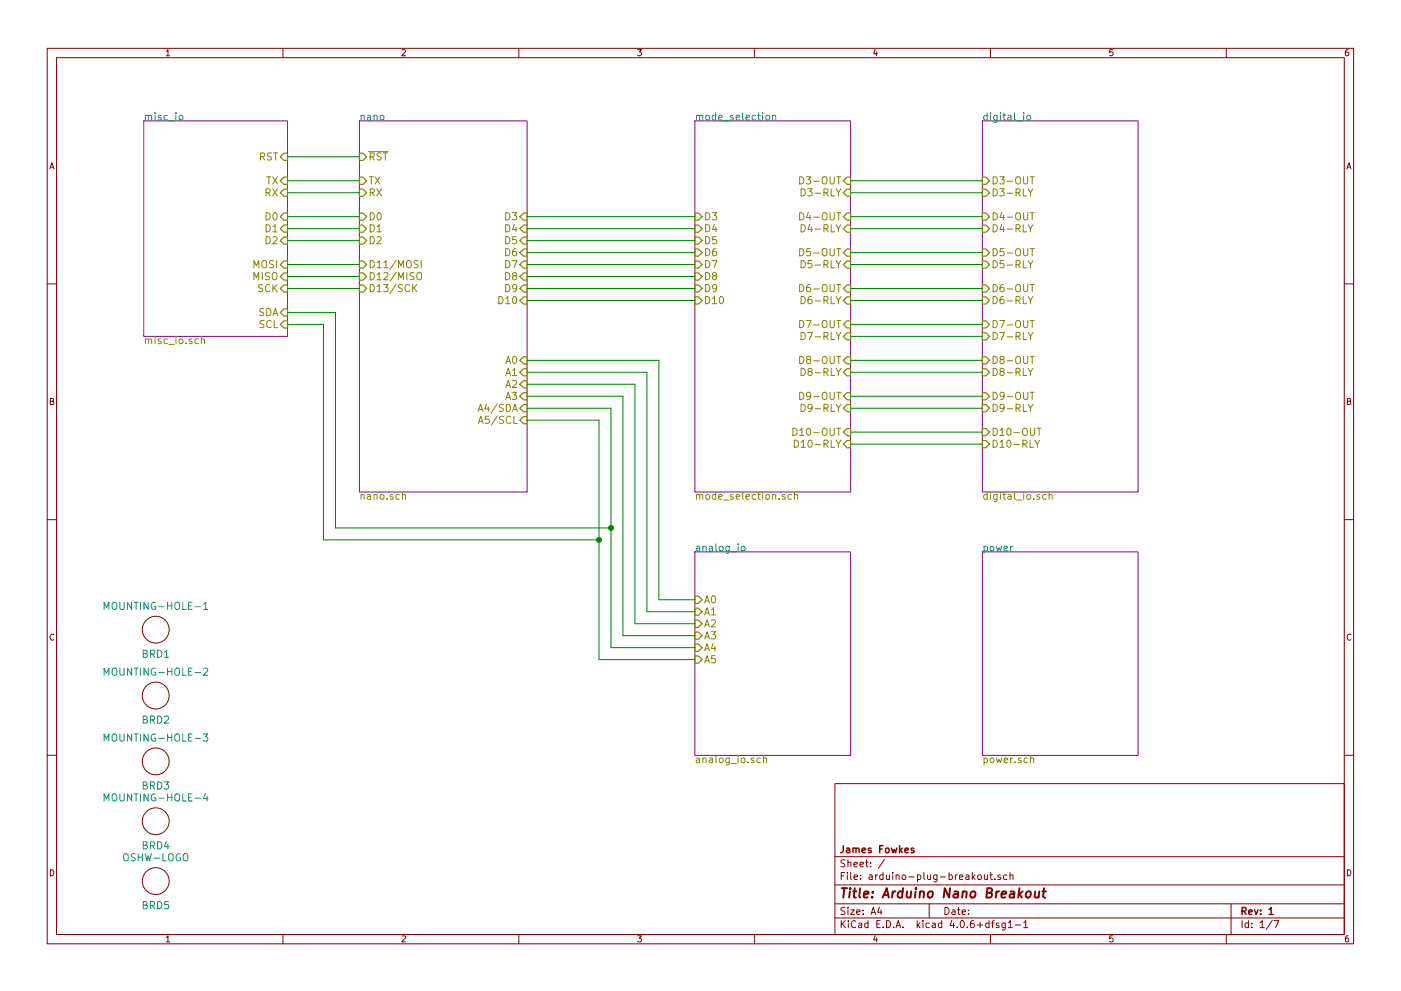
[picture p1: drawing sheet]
<svg xmlns="http://www.w3.org/2000/svg" width="297mm" height="210mm" viewBox="0 0 297 210" stroke-linecap="round" stroke-linejoin="round" font-family="sans-serif">
<g fill="none" stroke="#840000" stroke-width=".21">
<path d="M10 10.3h277v189.9h-277zM12 12.2h273v186.1h-273zM60 10.3v1.9M110 10.3v1.9M160 10.3v1.9M210 10.3v1.9M260 10.3v1.9M10 60.2h2M285 60.2h2M10 110.3h2M285 110.3h2M10 160.2h2"/>
<path d="M177 166.3h108v32h-108zM285 160.2h2M60 198.3v1.9M110 198.3v1.9M160 198.3v1.9M177 194.8h108M177 191.8h108M177 187.8h108M177 181.8h108M186.4 192.5l-.3 1h.9M186.8 193v1M187.5 182.3l-1.3 2"/>
<path d="M197 191.8v3M207.4 185.7l.2-.1 .4 .1 .1 .6-.2 .2-.3 .1-.2-.1zM208.7 185.6l.1 .9 .3 .1 .2-.1M209.3 185.6v1M209.9 185.6h.5M210 198.3v1.9M210.1 185.1v1.3l.3 .2M210.2 195.8h.6M210.8 195.3l-.4 .2v1.3M210.9 186.5v.1M211.8 195.9l-.4-.1-.2 .2 .1 .3 .5 .1v.3h-.6M212.1 185.7l-.3-.1-.2 .2v.2l.5 .2v.3h-.5"/>
<path d="M213.1 195.8v1.4l-.2 .1h-.4M213.1 195.9l-.4-.1-.3 .3 .1 .6 .2 .1 .4-.1M213.5 185.7l-.4-.1-.3 .3 .1 .6 .2 .1 .4-.1M213.8 195.8l.4-.5v1.5M213.8 196.8h.8M214.1 185.7l.3-.1 .3 .1 .1 .9M214.1 185.1v1.5M215.3 196.3h1.1M217 195.8l.5-.5v1.5M217 196.8h.9M260 198.3v1.9M261 191.8v6.5"/>
<path d="M269.7 195.2l-1.2 2M270.1 195.3h1l-.6 1.5"/>
<circle cx="33" cy="133.6" r="2.84"/>
<circle cx="33" cy="147.6" r="2.84"/>
<circle cx="33" cy="174.2" r="2.84"/>
<circle cx="33" cy="161.5" r="2.84"/>
<circle cx="33" cy="186.9" r="2.84"/>
</g>
<path d="M193.8 180l-.4-.1-.2 .2v.3l.6 .1v.3h-.6M269.1 194h.8" fill="none" stroke="#840000" stroke-width=".3"/>
<path d="M217.7 189.3l.3-.2 .5 .2v.8l-.4 .3-.6-.1zM219.5 189.1l-.1 1.2 .5 .1 .3-.1M220.3 189.1l-.1 1.3M221 189.1h.8M221.4 188.4l-.2 1.8v.1l.4 .1" fill="none" stroke="#840000" stroke-width=".41"/>
<path d="M30.5 25.6h30.5v45.8h-30.5zM76.2 25.6h35.6v78.8h-35.6zM147.3 25.6h33v78.8h-33zM208.3 25.6h33v78.8h-33zM147.3 117.1h33v43.2h-33zM208.3 117.1h33v43.2h-33z" fill="none" stroke="#840084" stroke-width=".21"/>
<g fill="none" stroke="#848400" stroke-width=".21">
<path d="M78.1 32.2h4.2M169.5 37.5a.77 .77 0 0 1 .9 .8 .77 .77 0 0 1-.9 .7zM218.4 37.5h.9M218.8 37.5v1.5M88.6 57.9a.5 .5 0 0 1 .5 0 .5 .5 0 0 1 .3 .4l-.1 .9-.3 .2a.53 .53 0 0 1-.6-.6v-.5zM88.7 55.4l-.6-.1-.3 .3 .1 .4 .7 .2v.5l-.2 .1-.6-.1M89.3 55.3v1.5M169.5 45.1a.77 .77 0 0 1 .9 .8 .77 .77 0 0 1-.9 .8zM169.5 52.8a.77 .77 0 0 1 .9 .7 .77 .77 0 0 1-.9 .8zM169.8 40.1a.77 .77 0 0 1 .9 .7 .77 .77 0 0 1-.9 .8zM169.8 47.7a.77 .77 0 0 1 .9 .7 .77 .77 0 0 1-.9 .8zM169.8 55.3a.77 .77 0 0 1 .9 .8 .77 .77 0 0 1-.9 .7z"/>
<path d="M218 40.1l.5 .8 .5-.8M218 47.7l.5 .8 .5-.8M218 55.3l.5 .8 .5-.8M218.4 45.1h.9M218.4 52.8h.9M218.5 40.9v.7M218.5 48.5v.7M218.5 56.1v.7M218.8 45.1v1.6M218.8 52.8v1.5M42.7 72.1l.1-.1a.36 .36 0 0 1 .6 .1v.8M42.7 71.4v1.5"/>
<path d="M87.7 61l.7 .9M88.4 60.4l-.9 .8M169.5 60.4a.77 .77 0 0 1 .9 .7 .77 .77 0 0 1-.9 .8zM169.5 68a.77 .77 0 0 1 .9 .8 .77 .77 0 0 1-.9 .7zM169.5 75.6a.77 .77 0 0 1 .9 .8 .77 .77 0 0 1-.9 .7zM169.8 62.9a.77 .77 0 0 1 .9 .8 .77 .77 0 0 1-.9 .7zM169.8 70.5a.77 .77 0 0 1 .9 .8 .77 .77 0 0 1-.9 .8zM169.8 78.2a.77 .77 0 0 1 .9 .7 .77 .77 0 0 1-.9 .8zM218 62.9l.5 .8 .5-.8M218 70.5l.5 .8 .5-.8M218 78.2l.5 .8 .5-.8M218.4 60.4h.9"/>
<path d="M218.4 68h.9M218.4 75.6h.9M218.5 63.7v.7M218.5 71.3v.8M218.5 79v.7M218.8 60.4v1.5M218.8 68v1.5M218.8 75.6v1.5M101.4 89.8l.5-1.5 .5 1.5M101.5 89.4h.8M168.1 90.9a.77 .77 0 0 1 .9 .7 .77 .77 0 0 1-.9 .8zM168.4 93.4a.77 .77 0 0 1 .9 .8 .77 .77 0 0 1-.9 .7z"/>
<path d="M169.5 83.2a.77 .77 0 0 1 .9 .8 .77 .77 0 0 1-.9 .8zM169.8 85.8a.77 .77 0 0 1 .9 .7 .77 .77 0 0 1-.9 .8zM218 85.8l.5 .8 .5-.8M218.4 83.2h.9M218.5 86.6v.7M218.8 83.2v1.6M219.4 93.4l.5 .8 .5-.8M219.9 90.9h.8M219.9 94.2v.7M220.3 90.9v1.5M85.3 105.1l.1-.1a.36 .36 0 0 1 .6 .2v.7M167.8 105l-.4-.1-.3 .3 .1 .7h.6"/>
<path d="M168.5 105.1v-.1a.36 .36 0 0 1 .6 .2v.7M168.5 104.4v1.5M221.8 105l-.4-.1-.3 .3 .1 .7h.6M222.4 105.1l.1-.1a.36 .36 0 0 1 .6 .2v.7M222.4 104.4v1.5M161.2 160.9l-.4-.1-.3 .3 .2 .6h.5M161.9 161l.1-.1a.36 .36 0 0 1 .5 .1v.8M161.9 160.3v1.5M218.5 161l.1-.1a.36 .36 0 0 1 .6 .1v.8"/>
</g>
<g fill="none" stroke="#848400" stroke-width=".25">
<path d="M60.2 37.6h.8v1.5h-.8l-.8-.8zM60.2 32.5h.8v1.5h-.8l-.8-.7zM76.2 37.6h.8l.7 .7-.7 .8h-.8zM76.2 32.5h.8l.7 .8-.7 .7h-.8zM179.6 37.6h.7v1.5h-.7l-.8-.8zM208.3 37.6h.7l.8 .7-.8 .8h-.7zM60.2 40.1h.8v1.6h-.8l-.8-.8zM60.2 57.9h.8v1.5h-.8l-.8-.7zM60.2 55.4h.8v1.5h-.8l-.8-.8zM60.2 45.2h.8v1.5h-.8l-.8-.7zM60.2 47.7h.8v1.6h-.8l-.8-.8zM60.2 50.3h.8v1.5h-.8l-.8-.8z"/>
<path d="M76.2 40.1h.8l.7 .8-.7 .8h-.8zM76.2 45.2h.8l.7 .8-.7 .7h-.8zM76.2 47.7h.8l.7 .8-.7 .8h-.8zM76.2 50.3h.8l.7 .7-.7 .8h-.8zM76.2 55.4h.8l.7 .7-.7 .8h-.8zM76.2 57.9h.8l.7 .8-.7 .7h-.8zM110.2 46l.8-.8h.8v1.5h-.8zM110.2 48.5l.8-.8h.8v1.6h-.8zM110.2 51l.8-.7h.8v1.5h-.8zM111 52.8h.8v1.6h-.8l-.8-.8zM111 55.4h.8v1.5h-.8l-.8-.8zM111 57.9h.8v1.5h-.8l-.8-.7z"/>
<path d="M147.3 45.2h.8l.7 .8-.7 .7h-.8zM147.3 47.7h.8l.7 .8-.7 .8h-.8zM147.3 50.3h.8l.7 .7-.7 .8h-.8zM147.3 52.8h.8l.7 .8-.7 .8h-.8zM147.3 55.4h.8l.7 .7-.7 .8h-.8zM147.3 57.9h.8l.7 .8-.7 .7h-.8zM178.8 46l.8-.8h.7v1.5h-.7zM178.8 48.5l.8-.8h.7v1.6h-.7zM179.6 40.1h.7v1.6h-.7l-.8-.8zM179.6 52.8h.7v1.6h-.7l-.8-.8zM179.6 55.4h.7v1.5h-.7l-.8-.8zM208.3 45.2h.7l.8 .8-.8 .7h-.7z"/>
<path d="M208.3 52.8h.7l.8 .8-.8 .8h-.7zM208.3 40.1h.7l.8 .8-.8 .8h-.7zM208.3 47.7h.7l.8 .8-.8 .8h-.7zM208.3 55.4h.7l.8 .7-.8 .8h-.7zM60.2 65.5h.8v1.6h-.8l-.8-.8zM60.2 68.1h.8v1.5h-.8l-.8-.8zM60.2 60.4h.8v1.6h-.8l-.8-.8zM76.2 60.4h.8l.7 .8-.7 .8h-.8zM111 60.4h.8v1.6h-.8l-.8-.8zM111 63h.8v1.5h-.8l-.8-.8zM111 75.7h.8v1.5h-.8l-.8-.8zM111 78.2h.8v1.6h-.8l-.8-.8z"/>
<path d="M147.3 60.4h.8l.7 .8-.7 .8h-.8zM147.3 63h.8l.7 .7-.7 .8h-.8zM178.8 68.8l.8-.7h.7v1.5h-.7zM178.8 71.4l.8-.8h.7v1.5h-.7zM179.6 60.4h.7v1.6h-.7l-.8-.8zM179.6 63h.7v1.5h-.7l-.8-.8zM179.6 75.7h.7v1.5h-.7l-.8-.8zM179.6 78.2h.7v1.6h-.7l-.8-.8zM208.3 60.4h.7l.8 .8-.8 .8h-.7zM208.3 68.1h.7l.8 .7-.8 .8h-.7zM208.3 75.7h.7l.8 .7-.8 .8h-.7zM208.3 63h.7l.8 .7-.8 .8h-.7z"/>
<path d="M208.3 70.6h.7l.8 .8-.8 .7h-.7zM208.3 78.2h.7l.8 .8-.8 .8h-.7zM110.2 86.6l.8-.8h.8v1.6h-.8zM111 80.8h.8v1.5h-.8l-.8-.8zM111 83.3h.8v1.5h-.8l-.8-.7zM111 88.4h.8v1.5h-.8l-.8-.8zM179.6 83.3h.7v1.5h-.7l-.8-.7zM179.6 85.8h.7v1.6h-.7l-.8-.8zM179.6 90.9h.7v1.6h-.7l-.8-.8zM179.6 93.5h.7v1.5h-.7l-.8-.8zM208.3 83.3h.7l.8 .8-.8 .7h-.7zM208.3 90.9h.7l.8 .8-.8 .8h-.7z"/>
<path d="M208.3 85.8h.7l.8 .8-.8 .8h-.7zM208.3 93.5h.7l.8 .7-.8 .8h-.7zM147.3 126.5h.8l.7 .7-.7 .8h-.8zM147.3 129h.8l.7 .8-.7 .8h-.8zM147.3 131.6h.8l.7 .7-.7 .8h-.8zM147.3 134.1h.8l.7 .8-.7 .7h-.8zM147.3 136.6h.8l.7 .8-.7 .8h-.8zM147.3 139.2h.8l.7 .7-.7 .8h-.8z"/>
</g>
<g fill="none" stroke="#008484" stroke-width=".21">
<path d="M38.1 24.5h.4l.3 .3v.4l-.3 .3-.5-.3zM162.5 24.5h.4l.3 .3v.4l-.3 .3-.5-.3zM163.8 24.6l.1-.1a.36 .36 0 0 1 .6 .2v.8M163.8 24.5v1M217.8 24.6l.2-.1 .4 .1 .1 .6-.1 .2-.4 .1-.2-.2zM157.2 116l.3-.1 .4 .1 .1 .6-.2 .2-.3 .1-.3-.1zM22.1 129.3v-1.5l.5 1.1 .5-1.1v1.5M43.2 128.2l.4-.4v1.5M43.2 129.3h.8M22.1 157.2v-1.5l.5 1.1 .5-1.1v1.5M22.1 143.3v-1.5l.5 1 .5-1v1.5M43.1 155.7h.9l-.5 .6 .5 .3v.5l-.3 .1-.6-.1"/>
<path d="M43.2 141.9l.5-.1 .3 .4-.9 1.1h.9M22.1 169.9v-1.5l.5 1.1 .5-1.1v1.5M43.5 168.3l-.3 1.1h.9M43.9 168.9v1"/>
</g>
<g fill="none" stroke="#008400" stroke-width=".21">
<path d="M61 38.3h15.2M61 33.3h15.2M180.3 38.3h28M61 46h15.2M61 48.5h15.2M61 51h15.2M61 56.1h15.2M61 58.7h15.2M61 40.9h15.2M111.8 46h35.5M111.8 48.5h35.5M111.8 51h35.5"/>
<path d="M111.8 53.6h35.5M111.8 56.1h35.5M111.8 58.7h35.5M180.3 46h28M180.3 48.5h28M180.3 53.6h28M180.3 56.1h28M180.3 40.9h28M61 61.2h15.2M61 68.8h7.6v45.7h58.4M61 66.3h10.1v45.7h58.4M111.8 76.4h27.9v50.8h7.6"/>
<path d="M111.8 79h25.4v50.8h10.1M111.8 61.2h35.5M111.8 63.7h35.5M180.3 76.4h28M180.3 79h28M180.3 61.2h28M180.3 63.7h28M180.3 68.8h28M180.3 71.4h28M111.8 81.5h22.8v50.8h12.7M111.8 84.1h20.3v50.8h15.2M111.8 86.6h17.7v50.8h17.8"/>
<path d="M111.8 89.1h15.2v50.8h20.3M180.3 84.1h28M180.3 86.6h28M180.3 91.7h28M180.3 94.2h28"/>
</g>
<g fill="#008400" stroke="#008400" stroke-width=".25">
<circle cx="129.5" cy="112" r=".51"/>
<circle cx="127" cy="114.5" r=".51"/>
</g>
<text font-size="2.8" fill="#840000" x="178" y="190.5">Title: Arduino Nano Breakout</text>
<g font-size="2.1" fill="#008484">
<text x="30.5" y="25.5">misc_io</text>
<text x="76.2" y="25.5">nano</text>
<text x="147.3" y="25.5">mode_selection</text>
<text x="208.3" y="25.5">digital_io</text>
<text x="147.3" y="117">analog_io</text>
<text x="208.3" y="117">power</text>
<text x="23" y="129.4">MOUNTING-HOLE-1</text>
<text x="23" y="143.4">MOUNTING-HOLE-2</text>
<text x="30.1" y="139.5">BRD1</text>
<text x="30.1" y="153.5">BRD2</text>
<text x="23" y="157.3">MOUNTING-HOLE-3</text>
<text x="30.1" y="167.5">BRD3</text>
<text x="23" y="170">MOUNTING-HOLE-4</text>
<text x="26.2" y="182.7">OSHW-LOGO</text>
<text x="30.1" y="180.2">BRD4</text>
<text x="30.1" y="192.9">BRD5</text>
</g>
<g font-size="2.1" fill="#848400">
<text x="54.8" y="34">RST</text>
<text x="78.1" y="34">RST</text>
<text x="56.1" y="41.7">RX</text>
<text x="56.3" y="39.1">TX</text>
<text x="78.1" y="39.1">TX</text>
<text x="78.1" y="41.7">RX</text>
<text x="170.5" y="39.1">D3-OUT</text>
<text x="170.7" y="41.7">D3-RLY</text>
<text x="210.2" y="39.1">D3-OUT</text>
<text x="210.2" y="41.7">D3-RLY</text>
<text x="56.3" y="46.7">D0</text>
<text x="78.1" y="46.7">D0</text>
<text x="107.1" y="46.7">D3</text>
<text x="149.3" y="46.7">D3</text>
<text x="170.5" y="46.7">D4-OUT</text>
<text x="210.2" y="46.7">D4-OUT</text>
<text x="56.3" y="49.3">D1</text>
<text x="56.3" y="51.8">D2</text>
<text x="78.1" y="49.3">D1</text>
<text x="78.1" y="51.8">D2</text>
<text x="107.1" y="49.3">D4</text>
<text x="107.1" y="51.8">D5</text>
<text x="149.3" y="49.3">D4</text>
<text x="149.3" y="51.8">D5</text>
<text x="170.7" y="49.3">D4-RLY</text>
<text x="210.2" y="49.3">D4-RLY</text>
<text x="53.6" y="59.4">MISO</text>
<text x="53.6" y="56.9">MOSI</text>
<text x="78.1" y="56.9">D11/MOSI</text>
<text x="78.1" y="59.4">D12/MISO</text>
<text x="107.1" y="54.4">D6</text>
<text x="107.1" y="56.9">D7</text>
<text x="107.1" y="59.4">D8</text>
<text x="149.3" y="54.4">D6</text>
<text x="149.3" y="56.9">D7</text>
<text x="149.3" y="59.4">D8</text>
<text x="170.5" y="54.4">D5-OUT</text>
<text x="170.7" y="56.9">D5-RLY</text>
<text x="210.2" y="54.4">D5-OUT</text>
<text x="210.2" y="56.9">D5-RLY</text>
<text x="54.6" y="62">SCK</text>
<text x="78.1" y="62">D13/SCK</text>
<text x="105.9" y="64.5">D10</text>
<text x="107.1" y="62">D9</text>
<text x="149.3" y="62">D9</text>
<text x="149.3" y="64.5">D10</text>
<text x="170.5" y="62">D6-OUT</text>
<text x="170.7" y="64.5">D6-RLY</text>
<text x="210.2" y="62">D6-OUT</text>
<text x="210.2" y="64.5">D6-RLY</text>
<text x="54.6" y="67.1">SDA</text>
<text x="54.8" y="69.6">SCL</text>
<text x="170.5" y="69.6">D7-OUT</text>
<text x="210.2" y="69.6">D7-OUT</text>
<text x="30.5" y="73">misc_io.sch</text>
<text x="107.1" y="77.2">A0</text>
<text x="170.5" y="77.2">D8-OUT</text>
<text x="170.7" y="72.1">D7-RLY</text>
<text x="210.2" y="77.2">D8-OUT</text>
<text x="210.2" y="72.1">D7-RLY</text>
<text x="107.1" y="79.8">A1</text>
<text x="107.1" y="82.3">A2</text>
<text x="170.7" y="79.8">D8-RLY</text>
<text x="210.2" y="79.8">D8-RLY</text>
<text x="102.1" y="87.4">A4/SDA</text>
<text x="102.3" y="89.9">A5/SCL</text>
<text x="107.1" y="84.8">A3</text>
<text x="170.5" y="84.8">D9-OUT</text>
<text x="170.7" y="87.4">D9-RLY</text>
<text x="210.2" y="84.8">D9-OUT</text>
<text x="210.2" y="87.4">D9-RLY</text>
<text x="169.3" y="92.5">D10-OUT</text>
<text x="169.6" y="95">D10-RLY</text>
<text x="210.2" y="92.5">D10-OUT</text>
<text x="210.2" y="95">D10-RLY</text>
<text x="76.2" y="106">nano.sch</text>
<text x="147.3" y="106">mode_selection.sch</text>
<text x="208.3" y="106">digital_io.sch</text>
<text x="149.3" y="128">A0</text>
<text x="149.3" y="130.6">A1</text>
<text x="149.3" y="133.1">A2</text>
<text x="149.3" y="135.6">A3</text>
<text x="149.3" y="138.2">A4</text>
<text x="149.3" y="140.7">A5</text>
<text x="147.3" y="161.9">analog_io.sch</text>
<text x="208.3" y="161.9">power.sch</text>
</g>
<g font-size="2.1" fill="#840000">
<text x="178" y="184">Sheet: /</text>
<text x="178" y="181">James Fowkes</text>
<text x="178" y="186.7">File: arduino-plug-breakout.sch</text>
<text x="178" y="196.9">KiCad E.D.A. kicad 4.0.6+dfsg1-1</text>
<text x="178" y="194.1">Size: A4</text>
<text x="200" y="194.1">Date:</text>
<text x="263" y="194.1">Rev: 1</text>
<text x="263" y="196.9">Id: 1/7</text>
</g>
<g font-size="1.8" fill="#840000">
<text x="35" y="11.9">1</text>
<text x="85" y="11.9">2</text>
<text x="135" y="11.9">3</text>
<text x="185" y="11.9">4</text>
<text x="235" y="11.9">5</text>
<text x="285" y="11.9">6</text>
<text x="10.4" y="35.9">A</text>
<text x="285.4" y="35.9">A</text>
<text x="10.4" y="85.9">B</text>
<text x="285.4" y="85.9">B</text>
<text x="10.4" y="135.9">C</text>
<text x="285.4" y="135.9">C</text>
<text x="10.4" y="185.9">D</text>
<text x="285.4" y="185.9">D</text>
<text x="35" y="199.9">1</text>
<text x="85" y="199.9">2</text>
<text x="135" y="199.9">3</text>
<text x="185" y="199.9">4</text>
<text x="235" y="199.9">5</text>
<text x="285" y="199.9">6</text>
</g>
</svg>
